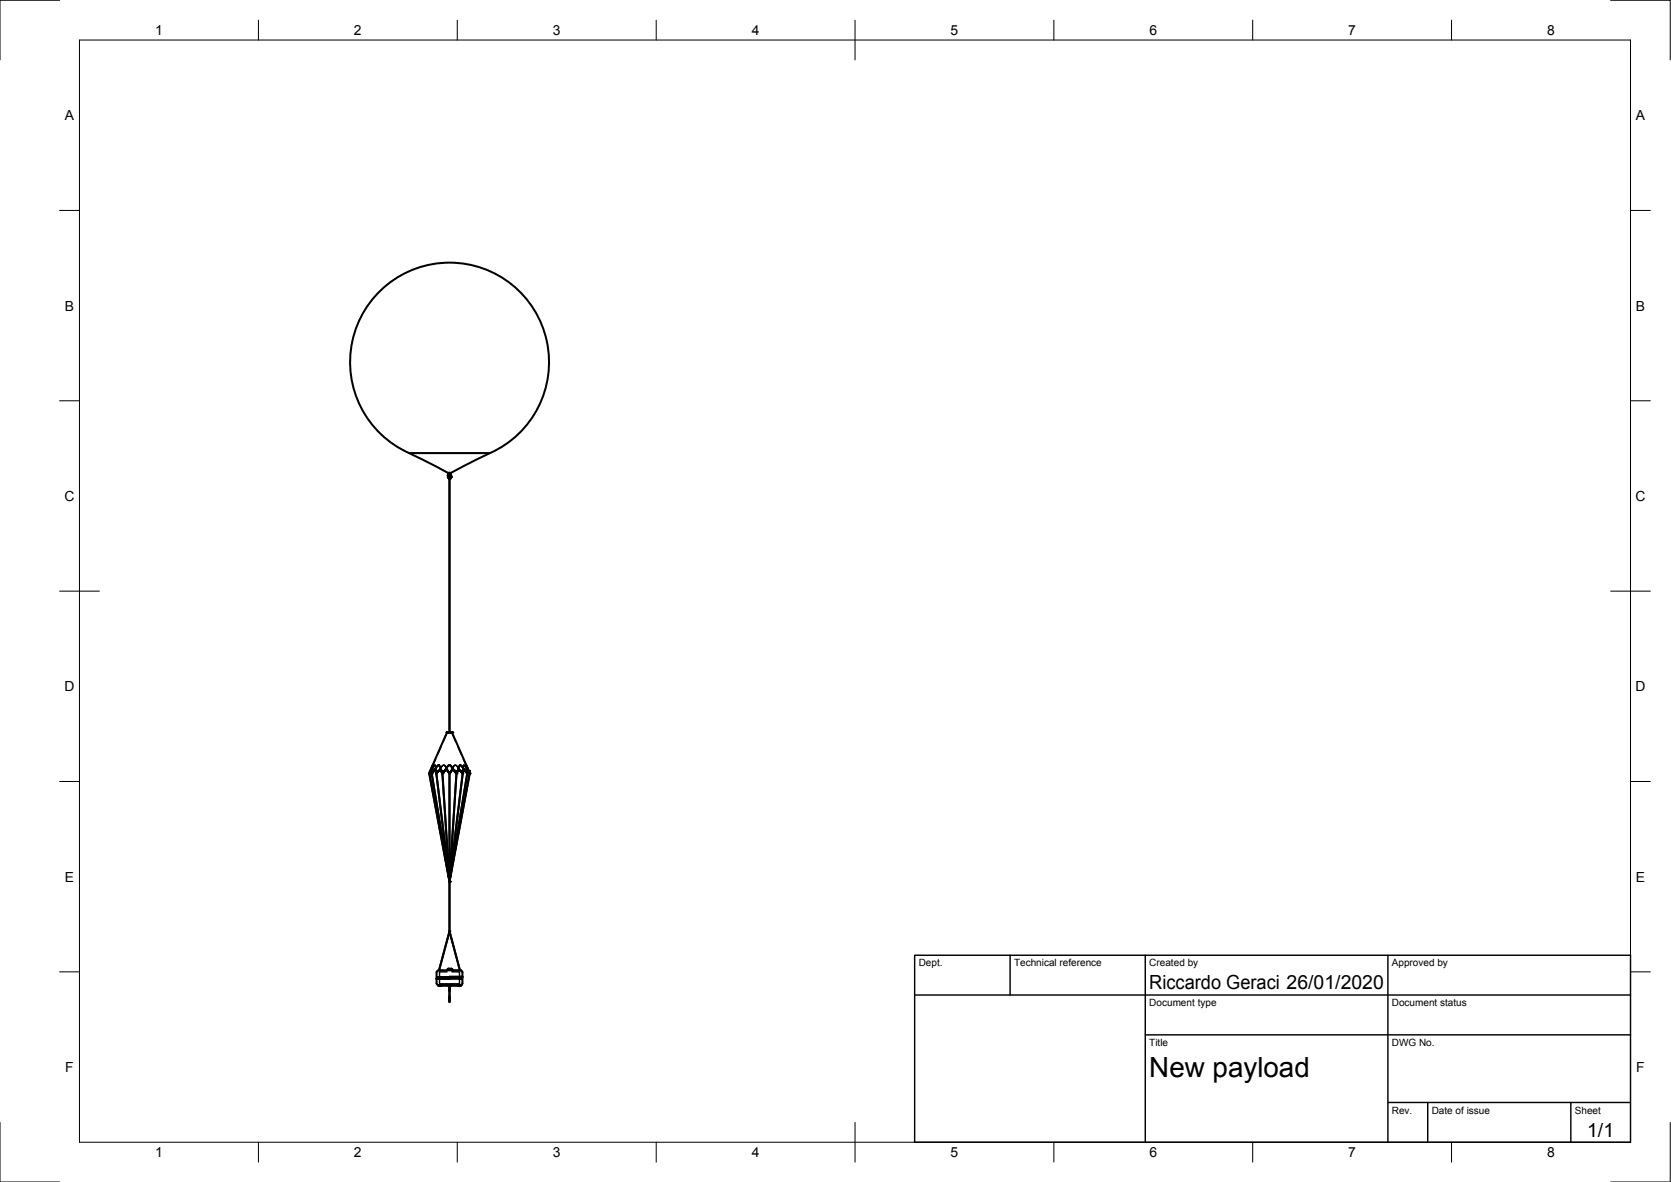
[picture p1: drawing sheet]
<svg xmlns="http://www.w3.org/2000/svg" width="420mm" height="297mm" viewBox="0 0 420 297" stroke-linecap="round" stroke-linejoin="round" font-family="sans-serif">
<!-- layer: Hidden -->
<g fill="none" stroke="#000" stroke-width=".36">
<path d="M112.6 119.2v.4M112.6 119.9h.1M112.6 119.9h.8M112.7 119.2l-.1 .6zM112.8 119.5h.1M112.9 119.5h.1M113 119.5h.1M113.1 119.5h.1M113.1 119.5h-.1M113.4 119.2v.6zM113.4 119.2v.4M113.4 119.9h-.8"/>
<path d="M113.4 119.9h.1M113 120.2h.1M113 120.3h.1M113 120.2v.1M113.1 120.3h.1M107.9 194.4h.1M108 194.3l-.1 .1M108.1 193.9v.1M108.2 193.7h.1M108.2 193.7l-.1 .3M108.3 193.7h-.1M108.3 193.7h.1"/>
<path d="M108.3 193.7h.1zM108.3 193.7l-.1 .3M108.5 194.4h.1M108.6 194h.1M108.6 194.4h.1M108.6 193.7h.1M108.7 193.7h.1M108.8 194h.1M108.9 192.4l-.1 1.6M108.9 192.3h.1M108.9 193.9l-.1 .1M109 193.7h.1"/>
<path d="M109.1 193.7h.1M109.4 192.3h.1M109.5 193.1l-.2-.8-1.2 1.7 .2-.3M109.5 190.8l-1 2.2M109.6 193l-.2-.7-.7 1M109.6 193.7h.1M109.6 193.7v.2M109.6 193.7v.3M109.7 193.7h-.1M109.7 194.4h.1M110.2 193.7h.1M110.2 193.7l-.2 .3"/>
<path d="M110.2 193.7l-.1 .3M110.3 193.7h-.1M110.4 192.3h.1M110.4 192.3l.6 1.5 .3 .2M111 193.7h.1M111 187.5l-1 2.2M111 193.9v.1M111.2 194.4h.1M111.6 193.9v.1M111.7 193.7h.1M111.8 193.7h.1M111.9 192.5h.1"/>
<path d="M112.2 193l-.4-.7h-.4l-1.2 1.5-.4 .2M112.2 193l-.6-.7-.9 .8M112.4 184.1h.1M112.4 184.1h1.2M112.4 184.1l-1 2.3M112.5 184.1h-.1M112.6 193.7h.1M112.6 193.7l.2 .3-.2-.3M112.6 184.1h-.2M112.7 184.1h.1M112.6 184.1h.1M112.9 184h.2"/>
<path d="M113 194.4h.1M113.2 184.1h.1M113.3 184.1h.1M113.4 193.7h.1M113.4 193.7l-.1 .3 .2-.3M113.5 184.1h.1M113.6 184.1h.1M113.6 184.1l1 2.3M113.8 193.1l.7-.8 .8 .8M113.8 193.1l.4-.7 .3-.1 1.3 1.5 .4 .2M114.2 192.5h-.1M114.2 193.7h.1"/>
<path d="M114.3 193.7h.1M114.4 193.9v.1M114.8 194.4h.1M115 193.9v.1M115 193.7h.1M115.1 193.7h.1M115.1 187.5l.9 2.2M115.6 192.3l-.6 1.6-.3 .1M115.6 192.3h.1M115.7 193.7h.1M115.8 193.7h.1M115.8 193.7l.2 .3"/>
<path d="M116.4 194.4h.1M116.3 194.4h.1M116.4 193.7h.1M116.5 193.1l.1-.8 .7 .9M116.5 193.7h.1M116.5 193.7l-.1 .3M116.5 193.7v.2M116.5 190.8l1 2.3M116.5 193.2l.2-.9 1.2 1.7M116.6 192.3h.1M116.9 193.7h.1M117 193.7h.1"/>
<path d="M117.1 193.9l.1 .1M117.2 192.4l.1 1.6M117.2 194h.1M117.2 192.3h-.1M117.3 193.7h.1M117.4 193.7h.1M117.4 193.9h.1M117.5 194.4h.1M117.6 193.7h.1M117.6 193.7h.2M117.8 193.7h.1M117.7 193.7h.1"/>
<path d="M117.7 193.7l.2 .3M117.8 193.7l.1 .3M117.9 193.7h-.1M117.9 193.7h.1M117.9 193.7v.3M117.9 193.9l.1 .1M118.1 194.3v.1M118.1 194.4h.1M112.8 220.4l.2 1.1M112.9 221l.1 .5M113 221.3v.1M113 221.1v.3"/>
<path d="M113 221.5h.1M113 221.5v-.2v.2M113 234h.1M113 221.2v.2M113 221.5l.1-.2-.1 .2M113.1 221.4l-.1 .1M113.1 221.3l-.1 .1M113.1 220.9v.6M113.2 220.4l-.2 1.1M109.8 245.4l.3 .1M110.1 245.5h.1M110.1 245.5v.5"/>
<path d="M110.1 245.5h2.9M110.2 245.5v.2M110.2 247.6h.6h-.2M110.2 245.7h.4M110.2 245.7v.1M110.2 247.6h.1M110.2 247.6h.8h-.1M110.2 247.6h.6M110.3 247.6h.1M110.3 247.6v.1M110.3 247.7h.6M110.4 243.8h1"/>
<path d="M110.4 243.8h.1M110.6 245.7h4.8M110.8 247.6l.1 .1M110.9 247.7h.1M110.9 247.6h.1M112.3 247.2h1.4M112.4 244.2h-1.8l-.1 1.5 .1 1.5h1.8M112.9 247.7h.1M112.8 247.7h.1M112.9 247.6l-.1 .1M112.9 247.3l.1 1.8M113 245.5h.1"/>
<path d="M113 245.5h-3.2M113 246h2.9M113 251.8h.1M113 247.7v1.4v-1.4M113 250.3v1.5M113.1 246h.1M113 247.7v1.4M113 250.3l.1 1.5M113.1 247.7l-.1 1.4M113.1 247.7v1.4M113.1 250.3v1.5M113.1 247.3v.3"/>
<path d="M113.1 247.7h.1M113.2 247.7h.1M113.2 247.6v.1M113.5 243.6v.1M113.5 243.7h.1zM113.5 243.6h.1zM113.6 244.2h1.8l.2 1.5-.1 1.5h-1.9M113.8 243.8v.2l.1-.2M113.9 243.8h.7M114.6 243.8h1.1M115.1 247.7h.7M115.2 247.7h-.1"/>
<path d="M115.3 247.6h.2zM115.4 245.7l.5 .1M115.6 243.8h.1M115.8 247.6h.1M115.8 247.6v.1M115.8 247.6h-.6M115.9 245.7h-.5M115.9 247.6h-.9l.2 .1M115.9 245.9l.1 .1M115.9 246h.1M116 245.5l-.1 .5M116 246h.3"/>
<path d="M116.3 245.9l-3.2 .1"/>
</g>
<!-- layer: Visible -->
<g fill="none" stroke="#000" stroke-width=".51">
<path d="M102.8 113.9h20.4M102.8 113.9l9.8 4.9M112.6 119.8l.8 .1M112.6 119.9h.1M112.6 119.9l.4 .3M112.6 119.2h.8M112.6 119.5v.3M112.6 119.2l.3-.4 .3 .1 .2 .3M112.6 119.8v.1M112.6 118.8h.8M112.6 118.8v.7M112.7 119.2l.1-.2h.5l.1 .2"/>
<path d="M112.7 119.9l.2 .2 .5-.2M112.7 119.5h.1M112.8 119.5h-.2h.4M112.8 119.5h.2M112.8 119.5h-.1M113 119.4l.1 .2zM113.1 119.5h.4h-.4M113.4 118.8v.7M113.4 119.9h.1M113.4 119.9l-.4 .3M113.4 119.5v.4M123.2 113.9l-9.8 4.9"/>
<path d="M123.2 113.9a25 25 0 0 0 9.5-38.3 25 25 0 0 0-39.4 0 25 25 0 0 0 9.6 38.3M113 120.2v.1M113 120.3h.1M113 120.2h.1M113 120.2v63.7M107.9 194.4l5.1 27.1M107.9 194.4l4.9 26M108.1 194h.1M108.1 194l-.2 .4M108.1 194l-.1 .3M108.2 193.7l-.3 .7 .2-.4M108.3 193.7h.1"/>
<path d="M108.4 193.7h.1M108.5 194.4l4.5 27.1M108.6 193.7v.7l1.3-1.9 .5-.2 .6 1.6M108.6 193.7l.3-1.4-.8 1.6M108.6 193.7v.2zM108.7 193.3l-.3 .4M108.8 194h-.1M108.9 192.4l-.7 1.6 .2-.3M109 193.7l-.5 .7 .1-.4h.1M109 193.7l-.1 .2M109 193.7h.1M109.5 193.1l.1 .8 .3 .1"/>
<path d="M109.6 193v.8l.2 .2 .5-.2 .4-.7M109.6 193.9l3.4 27.2M109.6 194l.1 .4 .3-.4M109.7 193.7h.1M110.1 194l-.4 .4M110.3 193.7h.1M110.4 192.3l-.5 .3-.9 1.3-.3 .1M111 193.7h.1M111 193.7l.2 .7 1.8 27.1M111 193.7l.3 .7 .5-.7-.5 .7M111 194h.3M111.3 194h.3z"/>
<path d="M111.8 193.7l-.2 .2M111.8 193.7l1.1-1.4 .6 .3 .7 1.1M111.8 193.7l.7-1 .5-.4 .4 .2 .8 1.2M111.8 193.7l-.2 .3M112.2 193l.8 1.4M112.2 193l.4 .8 .3 .2 .6-.2 .3-.7M112.3 184.1h.1M112.3 184l.1 .1M112.4 184.1l-3.9 8.9M112.4 184.1h.1M112.4 184.1h1M112.5 184.1l.5-.2 .5 .2"/>
<path d="M112.6 193.7h.1M112.6 184.1h.9M112.7 184.1h.1M112.8 194h.5l-.2 .4zM112.8 184.1h.4M112.9 184l-.1 .1M113 183.9l.3 .2-.2-.1M113 194.4v26.8l3.4-26.8M113 183.9l-.2 .2M113.3 184.1h.1M113.4 184l-.1 .1M113.4 184.1h.2"/>
<path d="M113.5 193.7h.1M113.6 184.1h.1M113.7 184.1h.1M113.7 184.1l3.9 9M113.8 193.1l-.8 1.3M114.2 193.7l.2 .3M114.2 193.7l.2 .2M114.3 193.7h.1M114.3 193.7l.5 .7M114.3 193.7l.5 .7 .2-.7M114.5 194h.2zM114.8 194.4l-1.8 27.1"/>
<path d="M115 194h-.3M115 193.7h.1M115.1 193.7l-.3 .7M115.6 192.3l.4 .2 1.2 1.5M115.7 193.7h.1M116 194l.3 .4M116.4 193.7h.1M116.4 194v.4l-.4-.4M116.5 193.1l-.1 .7-.2 .2-.4-.1-.5-.8M116.5 193.9l-.1 .5M116.5 193.2v.7l-.3 .1M117 193.7l-.9-1.1-.4-.3-.7 1.6"/>
<path d="M117 193.7l.5 .7M117 193.7l.5 .7v-.4h-.2M117 193.7l.1 .2M117.2 192.4l.7 1.6-.3-.3M117.2 194h.1M117.3 193.2l.3 .5M117.4 193.7h.1M117.4 193.7v.2M117.4 193.7l.1 .7M117.5 193.7v.2M117.5 193.7l-.3-1.4 .7 1.6M117.5 194.4l-4.4 26.9"/>
<path d="M117.5 194.4l-4.5 27.1M117.6 193.7h.1M117.8 193.7h.1M117.9 194h.1M117.9 193.7l.2 .7M117.9 194l.2 .4M117.9 194l.2 .3M118 194h-.1M118.1 194.4l-5.1 27.1M113 221.5h.1M113 234l2.6 9.8-2.6-9.7-2.6 9.7zM113 221.5v12.5"/>
<path d="M109.8 245.9v.1M109.8 244.4v2.7M109.8 247.1l.1 .2 .4 .3M109.8 246h.1M110.2 247.6h.1M110.3 243.8l5.7 .1 .3 .5v1.1M110.3 243.8l-.4 .3-.1 .2M110.3 247.6l.6 .1M110.3 247.6h.7M110.3 247.6h.1M110.4 247.6h.6M110.9 247.7h2.1"/>
<path d="M110.9 247.6v.1M112.5 243.8l.3-.3 .8 .1v.2M112.6 247.6h.8M112.9 247.6v.1M112.9 247.7h.1M113 247.7h.1M113 247.7h-.1M113 247.6v4.2l.1-4.1h.1M113 245.7h.1M113 245.9l-3.2 .1M113.1 247.7h.1M113.1 247.6v.1"/>
<path d="M113.2 247.6v.1M113.6 243.6l-.8-.2-.4 .4M113.6 243.7l.2 .1M113.6 243.6l.3 .2M115.1 247.7h-1.9M115.1 247.6h.1M115.1 247.6h.7M115.7 247.6h-.6M115.7 247.6h-.3M115.7 247.6h.1M115.8 247.6h-5.6M115.8 247.6h.1"/>
<path d="M116.2 245.5h-3.1l-.1 .4M116.2 245.5h.1M116.3 245.5v1.6l-.3 .4-.2 .1M116.3 245.4l-.1 .1"/>
</g>
<!-- layer: Hidden -->
<g fill="#000">
<circle cx="112.6" cy="119.9" r=".18"/>
<circle cx="113.4" cy="119.9" r=".18"/>
<circle cx="113" cy="120.2" r=".18"/>
<circle cx="113" cy="120.3" r=".18"/>
<circle cx="113.1" cy="120.3" r=".18"/>
<circle cx="108.6" cy="193.7" r=".18"/>
<circle cx="109" cy="193.7" r=".18"/>
<circle cx="109.7" cy="194.4" r=".18"/>
<circle cx="111" cy="193.7" r=".18"/>
<circle cx="111.7" cy="193.7" r=".18"/>
<circle cx="112.4" cy="184.1" r=".18"/>
<circle cx="112.7" cy="184.1" r=".18"/>
<circle cx="113.3" cy="184.1" r=".18"/>
<circle cx="113.6" cy="184.1" r=".18"/>
<circle cx="114.3" cy="193.7" r=".18"/>
<circle cx="115" cy="193.7" r=".18"/>
<circle cx="116.4" cy="194.4" r=".18"/>
<circle cx="116.5" cy="193.7" r=".18"/>
<circle cx="117" cy="193.7" r=".18"/>
<circle cx="117.4" cy="193.7" r=".18"/>
<circle cx="117.9" cy="193.7" r=".18"/>
<circle cx="113" cy="234" r=".18"/>
<circle cx="113" cy="221.5" r=".18"/>
<circle cx="110.3" cy="247.6" r=".18"/>
<circle cx="110.4" cy="243.8" r=".18"/>
<circle cx="112.9" cy="247.6" r=".18"/>
<circle cx="113" cy="247.7" r=".18"/>
<circle cx="113.1" cy="247.7" r=".18"/>
<circle cx="113.1" cy="247.6" r=".18"/>
<circle cx="115.6" cy="243.8" r=".18"/>
</g>
<!-- layer: Visible -->
<g fill="#000">
<circle cx="112.6" cy="119.9" r=".25"/>
<circle cx="112.7" cy="119.5" r=".25"/>
<circle cx="113.4" cy="119.9" r=".25"/>
<circle cx="113" cy="120.2" r=".25"/>
<circle cx="113" cy="120.3" r=".25"/>
<circle cx="113.1" cy="120.3" r=".25"/>
<circle cx="107.9" cy="194.4" r=".25"/>
<circle cx="108.2" cy="193.7" r=".25"/>
<circle cx="108.3" cy="193.7" r=".25"/>
<circle cx="108.4" cy="193.7" r=".25"/>
<circle cx="108.5" cy="194.4" r=".25"/>
<circle cx="108.6" cy="193.7" r=".25"/>
<circle cx="108.7" cy="194" r=".25"/>
<circle cx="109" cy="193.7" r=".25"/>
<circle cx="109.6" cy="193.7" r=".25"/>
<circle cx="110.3" cy="193.7" r=".25"/>
<circle cx="111" cy="193.7" r=".25"/>
<circle cx="111.3" cy="194.4" r=".25"/>
<circle cx="111.3" cy="194" r=".25"/>
<circle cx="111.7" cy="193.7" r=".25"/>
<circle cx="112.3" cy="184" r=".25"/>
<circle cx="112.4" cy="184.1" r=".25"/>
<circle cx="112.6" cy="184.1" r=".25"/>
<circle cx="113" cy="183.9" r=".25"/>
<circle cx="113" cy="194" r=".25"/>
<circle cx="113.4" cy="184" r=".25"/>
<circle cx="113.6" cy="184.1" r=".25"/>
<circle cx="113.7" cy="184.1" r=".25"/>
<circle cx="114.3" cy="193.7" r=".25"/>
<circle cx="114.7" cy="194" r=".25"/>
<circle cx="114.8" cy="194.4" r=".25"/>
<circle cx="115" cy="193.7" r=".25"/>
<circle cx="115.1" cy="193.7" r=".25"/>
<circle cx="115.8" cy="193.7" r=".25"/>
<circle cx="116.4" cy="193.7" r=".25"/>
<circle cx="117" cy="193.7" r=".25"/>
<circle cx="117.3" cy="194" r=".25"/>
<circle cx="117.4" cy="193.7" r=".25"/>
<circle cx="117.5" cy="194.4" r=".25"/>
<circle cx="117.6" cy="193.7" r=".25"/>
<circle cx="117.9" cy="193.7" r=".25"/>
<circle cx="118.1" cy="194.4" r=".25"/>
<circle cx="113" cy="221.5" r=".25"/>
<circle cx="110.1" cy="246" r=".25"/>
<circle cx="110.2" cy="246" r=".25"/>
<circle cx="110.3" cy="247.6" r=".25"/>
<circle cx="112.6" cy="247.6" r=".25"/>
<circle cx="112.8" cy="247.6" r=".25"/>
<circle cx="112.9" cy="247.7" r=".25"/>
<circle cx="113" cy="247.7" r=".25"/>
<circle cx="113.1" cy="247.7" r=".25"/>
<circle cx="113.2" cy="247.7" r=".25"/>
<circle cx="113.2" cy="247.6" r=".25"/>
<circle cx="115.7" cy="243.8" r=".25"/>
<circle cx="115.8" cy="247.6" r=".25"/>
<circle cx="115.9" cy="245.5" r=".25"/>
</g>
<!-- layer: Border -->
<g fill="none" stroke="#000" stroke-width=".25">
<path d="M15 .1h-15v15M20 10.1h390v276.9h-390zM65 5.1v5M115 5.1v5M165 5.1v5M215 5.1v10M265 5.1v5M315 5.1v5M365 5.1v5M405 .1h15v15M15 52.9h5M410 52.9h5"/>
<path d="M15 100.7h5M410 100.7h5M15 148.6h10M405 148.6h10M15 196.4h5M410 196.4h5M15 244.2h5M410 244.2h5M0 282.1v14.9h15M65 287v5M115 287v5M165 287v5"/>
<path d="M215 282.1v9.9M265 287v5M315 287v5M365 287v5M420 282.1v14.9h-15"/>
</g>
<!-- layer: TitleBlock -->
<path d="M230 240.1h180v46.9h-180zM230 250h180M254 240.1v9.9M288 240.1v46.9M349 240.1v46.9M288 260.1h122M349 277.1h61M359 277.1v9.9M395 277.1v9.9" fill="none" stroke="#000" stroke-width=".36"/>
<text font-size="7" x="289" y="270.6">New payload</text>
<g font-size="4.9">
<text x="289" y="248.5">Riccardo Geraci 26/01/2020</text>
<text x="399.1" y="285.7">1/1</text>
</g>
<g font-size="3.5">
<text x="39" y="8.8">1</text>
<text x="89" y="8.8">2</text>
<text x="139" y="8.8">3</text>
<text x="189" y="8.8">4</text>
<text x="239" y="8.8">5</text>
<text x="289" y="8.8">6</text>
<text x="339" y="8.8">7</text>
<text x="389" y="8.8">8</text>
<text x="16.3" y="30.2">A</text>
<text x="411.3" y="30.2">A</text>
<text x="16.3" y="78">B</text>
<text x="411.3" y="78">B</text>
<text x="16.2" y="125.9">C</text>
<text x="411.2" y="125.9">C</text>
<text x="16.2" y="173.7">D</text>
<text x="411.2" y="173.7">D</text>
<text x="16.3" y="221.6">E</text>
<text x="411.3" y="221.6">E</text>
<text x="16.4" y="269.4">F</text>
<text x="411.4" y="269.4">F</text>
<text x="39" y="290.8">1</text>
<text x="89" y="290.8">2</text>
<text x="139" y="290.8">3</text>
<text x="189" y="290.8">4</text>
<text x="239" y="290.8">5</text>
<text x="289" y="290.8">6</text>
<text x="339" y="290.8">7</text>
<text x="389" y="290.8">8</text>
</g>
<g font-size="2.5">
<text x="231" y="242.9">Dept.</text>
<text x="255" y="242.9">Technical reference</text>
<text x="289" y="242.9">Created by</text>
<text x="350" y="242.9">Approved by</text>
<text x="289" y="252.8">Document type</text>
<text x="350" y="252.8">Document status</text>
<text x="289" y="262.9">Title</text>
<text x="350" y="262.9">DWG No.</text>
<text x="350" y="279.9">Rev.</text>
<text x="360" y="279.9">Date of issue</text>
<text x="396" y="279.9">Sheet</text>
</g>
</svg>
